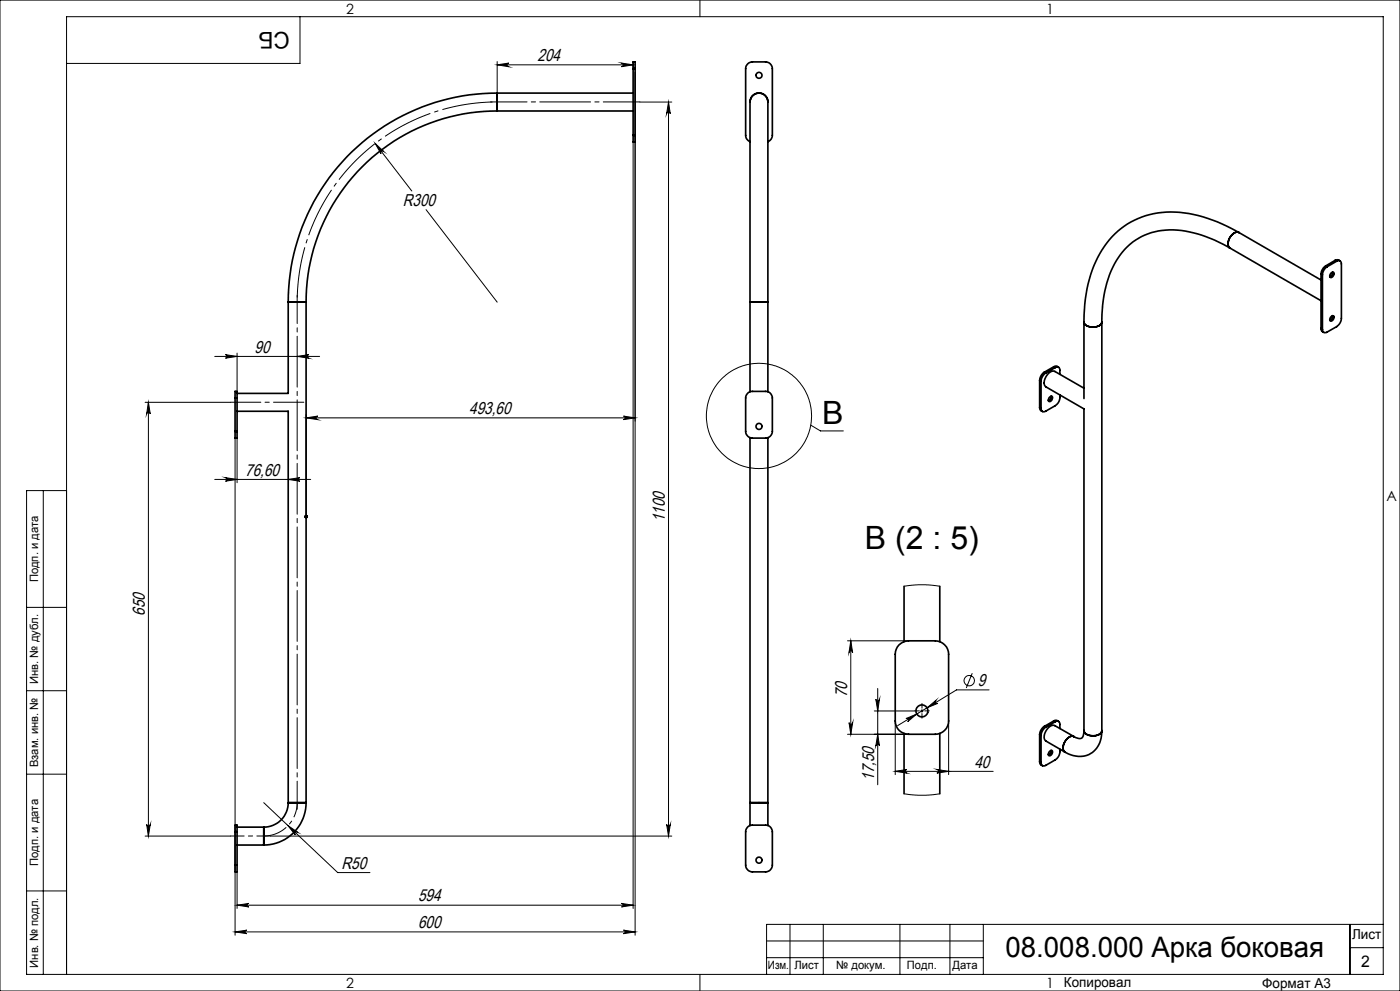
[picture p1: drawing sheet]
<svg xmlns="http://www.w3.org/2000/svg" width="420mm" height="297mm" viewBox="0 0 420 297" stroke-linecap="round" stroke-linejoin="round" font-family="sans-serif">
<g fill="none" stroke="#000" stroke-width=".3">
<path d="M0 0h420v297h-420zM90 5v14h-70M149.2 18.4v9.5M149.2 19.4h40.7M149.2 19.4l3.4-.5a.55 .55 0 0 0-.5 .6 .55 .55 0 0 0 .5 .5zM186.4 18.9l3.5 .5-3.5 .6a.55 .55 0 0 0 .5-.5 .55 .55 0 0 0-.5-.6zM189.9 18.4v2.2M210 0v5M190.5 21.7v258.6M191.9 30.6h9.6M200.6 30.6v220M200.6 30.6l.5 3.5a.55 .55 0 0 0-.6-.6 .55 .55 0 0 0-.5 .6z"/>
<path d="M112.6 43l10.9 14.3M112.6 43l2.5 2.4a.54 .54 0 0 0-.7 0 .54 .54 0 0 0-.1 .7zM189.9 42.6v229.7M127.8 62.8l21.4 27.8M64.4 106.8h31.5M67.6 106.3l3.5 .5-3.5 .5a.53 .53 0 0 0 .6-.5 .53 .53 0 0 0-.6-.5zM71.1 105.8v11.5M89.1 106.8l3.5-.5a.53 .53 0 0 0-.5 .5 .53 .53 0 0 0 .5 .5zM43.5 120.6h25.6M44.5 120.6v130M44.5 120.6l.6 3.5a.55 .55 0 0 0-.6-.5 .55 .55 0 0 0-.5 .5zM70.5 131.3v149"/>
<path d="M71.1 131.3v13.4M91.8 124.2v30.6M91.8 125.2h98.7M91.8 125.2l3.5-.5a.53 .53 0 0 0-.5 .5 .53 .53 0 0 0 .5 .6zM187 124.7l3.5 .5-3.5 .6a.53 .53 0 0 0 .5-.6 .53 .53 0 0 0-.5-.5zM243.2 127.4l2.9 1.7h6.9M13 147v145M20 147h-12v145h407v-287h-395v287M64.4 143.7h28.8M67.6 143.2l3.5 .5-3.5 .5a.53 .53 0 0 0 .6-.5 .53 .53 0 0 0-.6-.5zM86.5 143.7l3.5-.5a.53 .53 0 0 0-.5 .5 .53 .53 0 0 0 .5 .5zM271.2 175.7l4.1-.4h3.3l3.3 .4"/>
<path d="M8 182h12M254.2 192h18.4M255.2 192v28.1M255.2 192l.6 3.6a.55 .55 0 0 0-.5-.6 .55 .55 0 0 0-.6 .6zM8 207h12M254.7 216.6a.55 .55 0 0 0 .6 .5 .55 .55 0 0 0 .5-.5l-.6 3.5zM262.3 213.1h12.1M262.7 209.5a.55 .55 0 0 0 .6 .6 .55 .55 0 0 0 .5-.6l-.5 3.6zM263.3 206.3v28.9M268.6 216.1v16.1M271.8 215.4l3.2-1.4-2.7 2.3a.53 .53 0 0 0 .2-.7 .53 .53 0 0 0-.7-.2zM276.2 213.1h.8"/>
<path d="M276.6 212.7v.8M278.1 212.1l2.7-2.2a.54 .54 0 0 0-.1 .7 .54 .54 0 0 0 .7 .2zM284.6 216.1v16.1M291.7 201.8l-1.8 4.4M296.7 206.8h-9.8l-17.6 10.7M8 232h12M254.2 220.1h18.4M263.3 220.1l.5 3.5a.55 .55 0 0 0-.5-.5 .55 .55 0 0 0-.6 .5zM268.6 231.2l3.5-.6a.55 .55 0 0 0-.5 .6 .55 .55 0 0 0 .5 .5zM268.6 231.2h29.4M271.2 237.9l4 .4h3.4l3.3-.4M281.1 230.6l3.5 .6-3.5 .5a.55 .55 0 0 0 .5-.5 .55 .55 0 0 0-.5-.6z"/>
<path d="M43.5 250.6h25.6M44 247.1a.55 .55 0 0 0 .5 .5 .55 .55 0 0 0 .6-.5l-.6 3.5zM79.1 240.6l22.2 20.9h9.7M81.1 250.6h120.4M86.4 247.4l2.9 2a.54 .54 0 0 0-.7 .1 .54 .54 0 0 0 0 .7zM200 247.1a.55 .55 0 0 0 .5 .5 .55 .55 0 0 0 .6-.5l-.5 3.5zM8 267h12M70.5 279.3h120M70.5 279.3l3.5-.5a.53 .53 0 0 0-.5 .5 .53 .53 0 0 0 .5 .5zM71.1 261.3v11M71.1 271.3h118.8M71.1 271.3l3.5-.5a.53 .53 0 0 0-.5 .5 .53 .53 0 0 0 .5 .5z"/>
<path d="M186.4 270.8l3.5 .5-3.5 .5a.53 .53 0 0 0 .5-.5 .53 .53 0 0 0-.5-.5zM187 278.8l3.5 .5-3.5 .5a.53 .53 0 0 0 .5-.5 .53 .53 0 0 0-.5-.5zM237 277v15M247 277v15M270 277v15M285 277v15M295 277v15M405 277v15M415 277h-185v15M210 292v5M230 282h65M230 287h65"/>
<path d="M405 284h10"/>
<circle cx="227.7" cy="124.7" r="15.8"/>
<circle cx="290.8" cy="204" r="1.56"/>
</g>
<path d="M149.2 30.5a60 60 0 0 0-60 60" fill="none" stroke="#000" stroke-width=".3" stroke-dasharray="15.2 1.3 1.3 1.3" stroke-dashoffset="-1.4" stroke-linecap="butt"/>
<path d="M79.2 250.5a10 10 0 0 0 10-10" fill="none" stroke="#000" stroke-width=".3" stroke-dasharray="15.2 1.3 1.3 1.3" stroke-dashoffset="7.9" stroke-linecap="butt"/>
<path d="M91.3 154.8h1M91.5 154.5l.7 .7M91.8 154.3v1M92.2 154.5l-.7 .7" fill="none" stroke="#000" stroke-width=".7" stroke-linecap="butt"/>
<path d="M89.2 88.5v154" fill="none" stroke="#000" stroke-width=".3" stroke-dasharray="15.2 1.3 1.3 1.3" stroke-dashoffset="6.8"/>
<path d="M81.2 250.5h-12" fill="none" stroke="#000" stroke-width=".3" stroke-dasharray="15.2 1.3 1.3 1.3" stroke-dashoffset="11.1"/>
<path d="M192 30.5h-44.8" fill="none" stroke="#000" stroke-width=".3" stroke-dasharray="15.2 1.3 1.3 1.3" stroke-dashoffset="4.3"/>
<path d="M69.2 120.5h22" fill="none" stroke="#000" stroke-width=".3" stroke-dasharray="15.2 1.3 1.3 1.3" stroke-dashoffset="6.1"/>
<path d="M275.8 213h-1.4M276.6 212.2v-1.4M276.6 213.8v1.4M277.4 213h1.4" fill="none" stroke="#000" stroke-width=".3" stroke-dasharray="15.2 1.3 1.3 1.3"/>
<g fill="#000">
<path d="M112.6 43l1.7 3.1a.54 .54 0 0 1 .1-.7 .54 .54 0 0 1 .7 0zM86.4 247.4l2.2 2.8a.54 .54 0 0 1 0-.7 .54 .54 0 0 1 .7-.1zM271.8 215.4a.53 .53 0 0 1 .7 .2 .53 .53 0 0 1-.2 .7l2.7-2.3zM278.1 212.1l3.3-1.3a.54 .54 0 0 1-.7-.2 .54 .54 0 0 1 .1-.7z"/>
<path d="M44.5 120.6l.6 3.5a.55 .55 0 0 0-.6-.5 .55 .55 0 0 0-.5 .5zM44 247.1a.55 .55 0 0 0 .5 .5 .55 .55 0 0 0 .6-.5l-.6 3.5zM200.6 30.6l.5 3.5a.55 .55 0 0 0-.6-.6 .55 .55 0 0 0-.5 .6zM200 247.1a.55 .55 0 0 0 .5 .5 .55 .55 0 0 0 .6-.5l-.5 3.5zM255.2 192l.6 3.6a.55 .55 0 0 0-.5-.6 .55 .55 0 0 0-.6 .6zM254.7 216.6a.55 .55 0 0 0 .6 .5 .55 .55 0 0 0 .5-.5l-.6 3.5zM262.7 209.5a.55 .55 0 0 0 .6 .6 .55 .55 0 0 0 .5-.6l-.5 3.6zM263.3 220.1l.5 3.5a.55 .55 0 0 0-.5-.5 .55 .55 0 0 0-.6 .5z"/>
<path d="M91.8 125.2l3.5-.5a.53 .53 0 0 0-.5 .5 .53 .53 0 0 0 .5 .6zM187 124.7l3.5 .5-3.5 .6a.53 .53 0 0 0 .5-.6 .53 .53 0 0 0-.5-.5z"/>
<path d="M86.5 143.7l3.5-.5a.53 .53 0 0 0-.5 .5 .53 .53 0 0 0 .5 .5zM67.6 143.2l3.5 .5-3.5 .5a.53 .53 0 0 0 .6-.5 .53 .53 0 0 0-.6-.5zM281.1 230.6l3.5 .6-3.5 .5a.55 .55 0 0 0 .5-.5 .55 .55 0 0 0-.5-.6zM268.6 231.2l3.5-.6a.55 .55 0 0 0-.5 .6 .55 .55 0 0 0 .5 .5z"/>
<path d="M187 278.8l3.5 .5-3.5 .5a.53 .53 0 0 0 .5-.5 .53 .53 0 0 0-.5-.5zM70.5 279.3l3.5-.5a.53 .53 0 0 0-.5 .5 .53 .53 0 0 0 .5 .5zM186.4 270.8l3.5 .5-3.5 .5a.53 .53 0 0 0 .5-.5 .53 .53 0 0 0-.5-.5zM71.1 271.3l3.5-.5a.53 .53 0 0 0-.5 .5 .53 .53 0 0 0 .5 .5zM89.1 106.8l3.5-.5a.53 .53 0 0 0-.5 .5 .53 .53 0 0 0 .5 .5zM67.6 106.3l3.5 .5-3.5 .5a.53 .53 0 0 0 .6-.5 .53 .53 0 0 0-.6-.5zM186.4 18.9l3.5 .5-3.5 .6a.55 .55 0 0 0 .5-.5 .55 .55 0 0 0-.5-.6zM149.2 19.4l3.4-.5a.55 .55 0 0 0-.5 .6 .55 .55 0 0 0 .5 .5z"/>
</g>
<g fill="none" stroke="#000" stroke-width=".5">
<path d="M149.2 33.3a57.3 57.3 0 0 0-57.4 57.3M149.2 27.9a62.6 62.6 0 0 0-62.7 62.7M149.2 27.9v5.4M149.2 33.3h40.7M149.2 27.9h40.7M189.9 20.6v-2h.6v2M189.9 20.6h.6M189.9 20.6v20M190.5 20.6v20M189.9 40.6v2h.6v-2M189.9 40.6h.6M225 42.4l-1-.7-.3-1.1v-20a2.05 2.05 0 0 1 2-2h4a2.05 2.05 0 0 1 2 2v20l-.3 1.1-1 .7"/>
<path d="M369 74.3a33.9 33.9 0 0 0-20.4-5.2 19.1 19.1 0 0 0-15.8 13.3 39.8 39.8 0 0 0-2.2 14.1M369 74.3l27.3 15.8M371.7 69.7a38.5 38.5 0 0 0-24.3-5.9 24.2 24.2 0 0 0-19.2 15.9 45.6 45.6 0 0 0-3 16.8M371.7 69.7a3 3 0 0 0-3.3 3l.1 1.1 .5 .5M371.7 69.7l24.6 14.2M397.7 79.7a3.2 3.2 0 0 0-1.4 2.4M397.7 79.7l.4 .2M398.1 79.9a3.1 3.1 0 0 0-1.4 2.5M400.5 78l.9-.1 .6 .3M400.5 78l.5 .3M400.5 78l-2.8 1.7M401 78.3a.86 .86 0 0 1 1-.1 .86 .86 0 0 1 .4 .9v16.3a3.2 3.2 0 0 1-1.4 2.5l-2.9 1.6a.86 .86 0 0 1-1 .1 .86 .86 0 0 1-.4-.9"/>
<path d="M401 78.3l-2.9 1.6M86.5 90.6h5.3M86.5 90.6v27.3h-15.4M91.8 90.6v150M225 90.6v-58.7a3.1 3.1 0 0 1 3.4-3.9 3.3 3.3 0 0 1 2 3.9v58.7M225 90.6h5.4M225 90.6v26.8M230.4 90.6v26.8M325.2 96.5a2.73 2.73 0 0 0 3.4 1.5 1.97 1.97 0 0 0 2-1.5M325.2 96.5v22.9M330.6 96.5v122.5M396.3 98.5l.3 .7 .6 .4"/>
<path d="M396.3 82.1l.4 .3M396.3 98.5l.4 .2M396.3 82.1v16.4M396.7 82.4v16.3M399.3 81.8a.52 .52 0 0 1 .8-.2 .52 .52 0 0 1 0 .8 .62 .62 0 0 1-.5 .7 .62 .62 0 0 1-.7-.4zM399.5 94.8a.5 .5 0 0 1 .7 0 .5 .5 0 0 1-.1 .7 .62 .62 0 0 1-.5 .7 .62 .62 0 0 1-.7-.4zM399.8 81.6a1.33 1.33 0 0 1-.8 1.3M399.8 94.6a1.23 1.23 0 0 1-.8 1.4M70.5 119.3v-2h.6v2M70.5 119.3h.6M70.5 119.3v10M71.1 119.3v10"/>
<path d="M224.3 117.9l1-.6h4.4a1.99 1.99 0 0 1 2 2v10a2.05 2.05 0 0 1-2 2h-4a2.05 2.05 0 0 1-2-2v-10l.1-.8zM311.9 114l.4 .2M311.9 114v8.2M312.3 114.2v8.2M313.3 111.5a3.2 3.2 0 0 0-1.4 2.5M313.3 111.5l.4 .3M313.7 111.8a3.2 3.2 0 0 0-1.4 2.4M314.9 119a.47 .47 0 0 1 .6-.3 .47 .47 0 0 1 .2 .7 .75 .75 0 0 1-.3 .8 .75 .75 0 0 1-.9-.1zM315.3 118.7a1.25 1.25 0 0 1-.8 1.4M316.1 109.9l.6-.2 .9 .4M316.1 109.9l.4 .3M316.1 109.9l-2.8 1.6"/>
<path d="M316.5 110.2a.85 .85 0 0 1 1.1-.1 .85 .85 0 0 1 .4 .9v1.2M316.5 110.2l-2.8 1.6M318 118.4a3.2 3.2 0 0 1-1.5 3.2l-2.8 1.6a.86 .86 0 0 1-1 .1 .86 .86 0 0 1-.4-.9M325.2 116.3l-8.7-5a2.65 2.65 0 0 0-3 2.3 1.93 1.93 0 0 0 .3 2.4l11.4 6.6v96.4M70.5 129.3v2h.6v-2M70.5 129.3h.6M71.1 123.3h15.4v117.3M225 131.2v109.4M230.4 131.2v109.4M311.9 122.2l.2 .7 .6 .4M311.9 122.2l.4 .2M271.2 175.7v16.6"/>
<path d="M281.9 175.7v16.6M269.7 193.2a4.1 4.1 0 0 1 2.9-1.2h8a4.1 4.1 0 0 1 4 4.1v20a4 4 0 0 1-4 4h-8a4 4 0 0 1-4-4v-20a4.1 4.1 0 0 1 1.1-2.9zM271.2 219.8v18.1M281.9 219.8v18.1M313.3 217.7a3.2 3.2 0 0 0-1.4 2.4M313.3 217.7l.4 .2M313.7 217.9a3.2 3.2 0 0 0-1.4 2.5M316.1 216.1l.6-.2 .9 .3M316.1 216.1l.4 .2M316.1 216.1l-2.8 1.6M316.5 216.3a.85 .85 0 0 1 1.1-.1 .85 .85 0 0 1 .4 .9v1.2M316.5 216.3l-2.8 1.6"/>
<path d="M325.2 219v.2a1.82 1.82 0 0 1-1.1 2.1h-.6l-1.3-.6M325.2 219a2.7 2.7 0 0 0 3.4 1.5 1.95 1.95 0 0 0 2-1.5M325.2 219a2.7 2.7 0 0 0 3.4 1.5 1.97 1.97 0 0 0 2-1.5M330.6 219a6.8 6.8 0 0 1-7.9 7.6l-1.4-.4-1.8-.8M311.9 228.3l.2 .8 .6 .4M311.9 220.1v8.2M311.9 220.1l.4 .3M311.9 228.3l.4 .3M312.3 220.4v8.2M314.9 225.2a.47 .47 0 0 1 .6-.3 .47 .47 0 0 1 .2 .7 .75 .75 0 0 1-.3 .7 .75 .75 0 0 1-.9 0zM315.3 224.9a1.25 1.25 0 0 1-.8 1.4M318 224.5a3.2 3.2 0 0 1-1.5 3.2l-2.8 1.7a.86 .86 0 0 1-1 .1 .86 .86 0 0 1-.4-.9"/>
<path d="M322.1 220.7a2.73 2.73 0 0 0-3 2.3 1.99 1.99 0 0 0 .4 2.4M322.2 220.7a3 3 0 0 0-3.3 3.1l.1 1 .5 .6M322.2 220.7l-5.7-3.2a2.65 2.65 0 0 0-3 2.2 1.93 1.93 0 0 0 .3 2.4l5.7 3.3M70.5 259.3v2h.6v-2M70.5 249.3v-2h.6v2M70.5 249.3v10M70.5 259.3h.6M70.5 249.3h.6M71.1 253.3h8M71.1 247.9h8M71.1 249.3v10M79.1 247.9v5.4"/>
<path d="M86.5 240.6a7.3 7.3 0 0 1-7.4 7.3M86.5 240.6h5.3M91.8 240.6a12.7 12.7 0 0 1-12.7 12.7M224.3 247.9l1-.6h4.4a1.99 1.99 0 0 1 2 2v10a2.05 2.05 0 0 1-2 2h-4a2.05 2.05 0 0 1-2-2v-10l.1-.8zM225 240.6v6.8M225 240.6h5.4M230.4 240.6v6.8"/>
<circle cx="227.7" cy="22.6" r=".89"/>
<circle cx="227.7" cy="127.8" r=".9"/>
<circle cx="276.6" cy="213.1" r="1.8"/>
<circle cx="227.7" cy="257.8" r=".9"/>
</g>
<g font-size="9.6">
<text x="246.6" y="127.1">B</text>
<text x="259.5" y="164.6">B (2 : 5)</text>
</g>
<text font-size="8.5" x="301.7" y="286.9">08.008.000 Арка боковая</text>
<text font-size="6.9" x="86.9" y="9.4" transform="rotate(-180 86.9 9.4)">СБ</text>
<g font-size="5.1">
<text x="161.3" y="18.3">204</text>
<text x="120.9" y="61.7">R300</text>
<text x="76.4" y="105.7">90</text>
<text x="140.8" y="124.1">493,60</text>
<text x="73.6" y="142.6">76,60</text>
<text x="199.4" y="156.6" transform="rotate(-90 199.4 156.6)">1100</text>
<text x="43.4" y="184.6" transform="rotate(-90 43.4 184.6)">650</text>
<text x="254.2" y="209" transform="rotate(-90 254.2 209)">70</text>
<text x="293.4" y="205.6">9</text>
<text x="292.3" y="230">40</text>
<text x="262.2" y="234.1" transform="rotate(-90 262.2 234.1)">17,50</text>
<text x="102.5" y="260.4">R50</text>
<text x="125.4" y="270.2">594</text>
<text x="125.4" y="278.2">600</text>
</g>
<text font-size="4.8" x="408.3" y="289.7">2</text>
<g font-size="4.2">
<text x="103.8" y="4.2">2</text>
<text x="313.8" y="4.2">1</text>
<text x="415.9" y="150.2">A</text>
<text x="103.8" y="296.2">2</text>
<text x="313.8" y="296.2">1</text>
</g>
<g font-size="4.1">
<text x="405.6" y="281.5">Лист</text>
<text x="319.2" y="295.9">Копировал</text>
<text x="378.7" y="296">Формат А3</text>
</g>
<g font-size="3.4">
<text x="11.4" y="174.5" transform="rotate(-90 11.4 174.5)">Подп. и дата</text>
<text x="11.4" y="205" transform="rotate(-90 11.4 205)">Инв. № дубл.</text>
<text x="11.4" y="229.9" transform="rotate(-90 11.4 229.9)">Взам. инв. №</text>
<text x="11.4" y="259.5" transform="rotate(-90 11.4 259.5)">Подп. и дата</text>
<text x="11.4" y="290" transform="rotate(-90 11.4 290)">Инв. № подл.</text>
<text x="230.4" y="290.4">Изм.</text>
<text x="238.3" y="290.4">Лист</text>
<text x="250.9" y="290.4">№ докум.</text>
<text x="272.1" y="290.4">Подп.</text>
<text x="285.7" y="290.5">Дата</text>
</g>
</svg>
